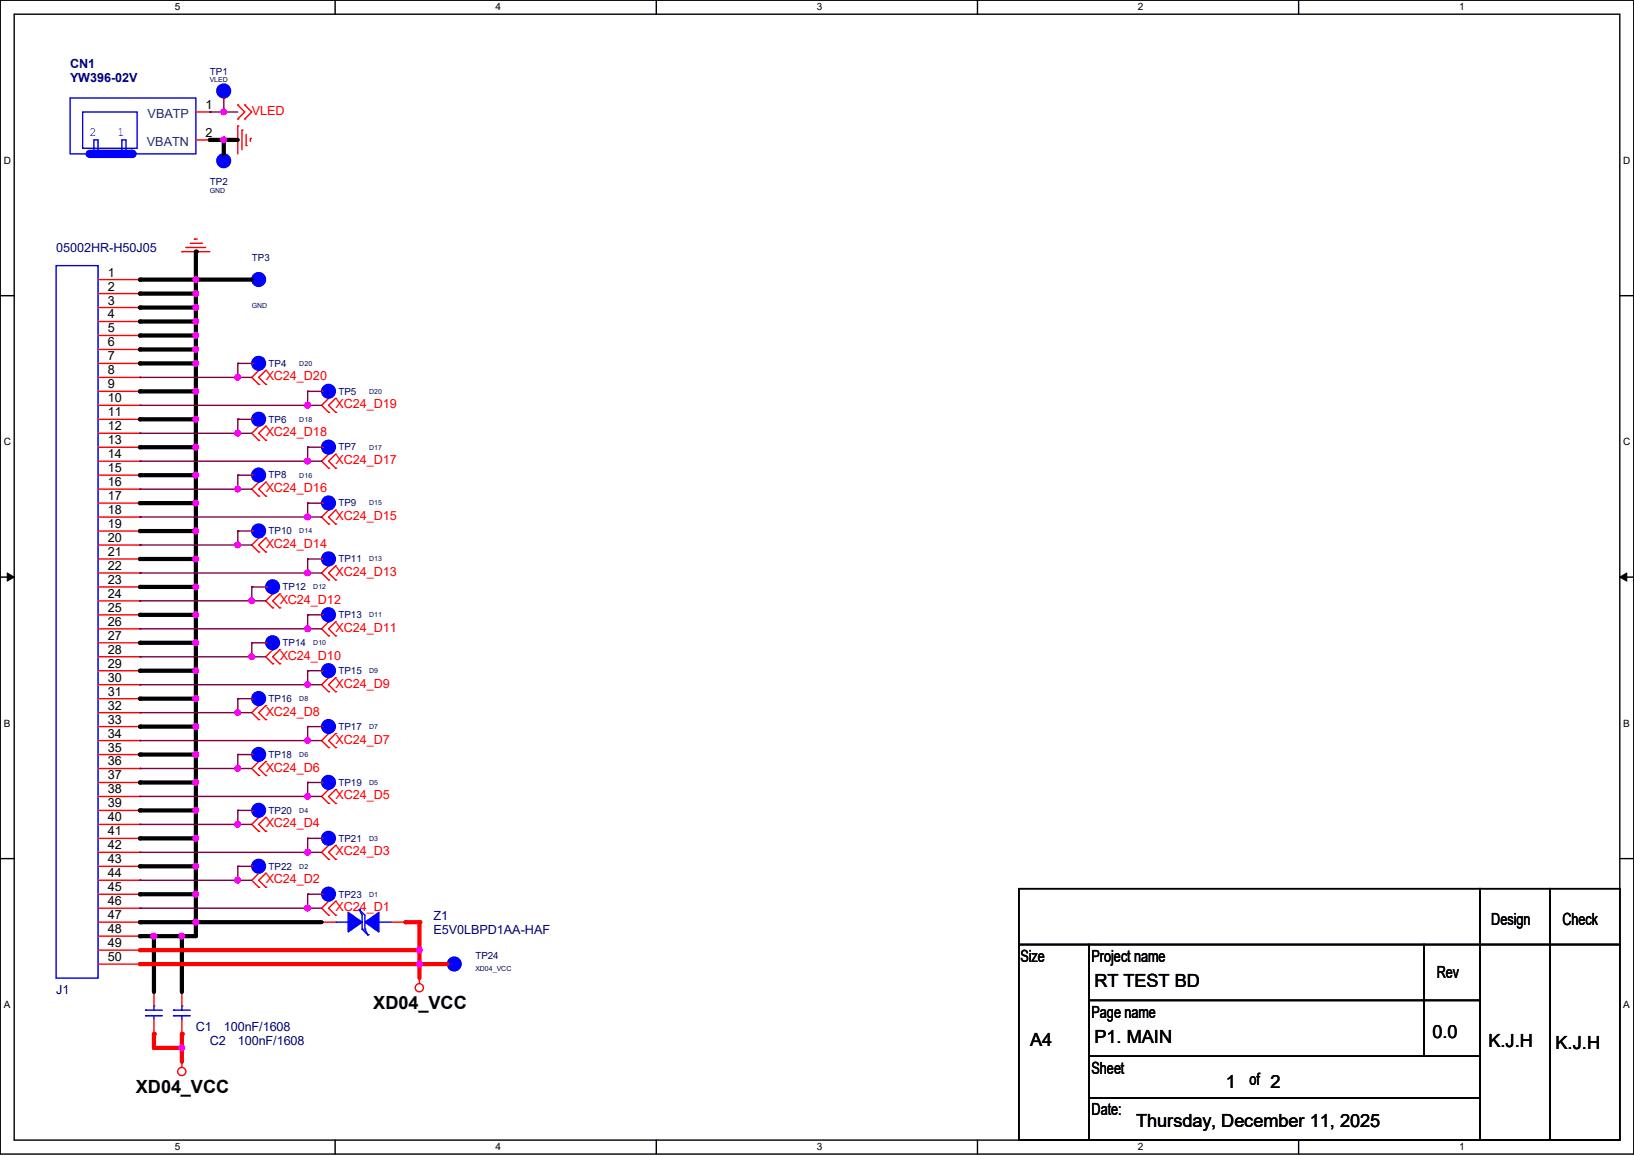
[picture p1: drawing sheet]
<svg xmlns="http://www.w3.org/2000/svg" width="297mm" height="210mm" viewBox="0 0 297 210" stroke-linecap="round" stroke-linejoin="round" font-family="sans-serif">
<path d="M0 0h297v209.8h-297zM2.6 2.6h291.8v204.7h-291.8z" fill="none" stroke="#000" stroke-width=".25"/>
<g fill="#fff">
<path d="M31.8 .3h.9v2h-.9z"/>
<path d="M31.8 207.6h.9v2h-.9z"/>
</g>
<path d="M60.9 0v2.6M60.9 207.3v2.5" fill="none" stroke="#000" stroke-width=".25"/>
<g fill="#fff">
<path d="M90.1 .3h1v2h-1z"/>
<path d="M90.1 207.6h1v2h-1z"/>
</g>
<path d="M119.3 0v2.6M119.3 207.3v2.5" fill="none" stroke="#000" stroke-width=".25"/>
<g fill="#fff">
<path d="M148.5 .3h.9v2h-.9z"/>
<path d="M148.5 207.6h.9v2h-.9z"/>
</g>
<path d="M177.7 0v2.6M177.7 207.3v2.5" fill="none" stroke="#000" stroke-width=".25"/>
<g fill="#fff">
<path d="M206.8 .3h1v2h-1z"/>
<path d="M206.8 207.6h1v2h-1z"/>
</g>
<path d="M236.1 0v2.6M236.1 207.3v2.5" fill="none" stroke="#000" stroke-width=".25"/>
<g fill="#fff">
<path d="M265.2 .3h1v2h-1z"/>
<path d="M265.2 207.6h1v2h-1z"/>
<path d="M.7 28.2h1.2v1.9h-1.2z"/>
<path d="M295.1 28.2h1.2v1.9h-1.2z"/>
<path d="M.7 79.3h1.2v2h-1.2z"/>
<path d="M295.1 79.3h1.2v2h-1.2z"/>
</g>
<path d="M0 53.8h2.6M294.4 53.8h2.6" fill="none" stroke="#000" stroke-width=".25"/>
<g fill="#fff">
<path d="M.7 130.5h1.2v2h-1.2z"/>
<path d="M295.1 130.5h1.1v2h-1.1z"/>
</g>
<path d="M0 104.9h2.6M294.4 104.9h2.6" fill="none" stroke="#000" stroke-width=".25"/>
<path d="M1.3 104.2l1.3 .7-1.3 .8zM294.4 104.9l1.3-.7v1.5z" fill="#000" stroke="#000" stroke-width=".18"/>
<g fill="#fff">
<path d="M.7 181.7h1.2v2h-1.2z"/>
<path d="M295.1 181.7h1.1v2h-1.1z"/>
</g>
<g fill="none" stroke="#000" stroke-width=".25">
<path d="M0 156.1h2.6M294.4 156.1h2.6M185.2 171.7h12.7v35.6h-12.7zM185.2 161.6h83.8v10.1h-83.8zM197.9 171.7h61v10.2h-61zM258.9 171.7h10.1v10.2h-10.1zM269 161.6h12.7v10.1h-12.7zM269 171.7h12.7v35.6h-12.7zM281.7 161.6h12.7v10.1h-12.7zM281.7 171.7h12.7v35.6h-12.7zM197.9 181.9h61v10.2h-61zM197.9 192.1h71.1v7.6h-71.1z"/>
<path d="M197.9 199.7h71.1v7.6h-71.1zM258.9 181.9h10.1v10.2h-10.1z"/>
</g>
<g fill="none" stroke="#f00" stroke-width=".25">
<path d="M40.7 17.8h.1M43.2 19.1h.1M43.2 19.1l1.3 1.3-1.3 1.2M44.5 19.1h.1M44.5 19.1l1.3 1.3-1.3 1.2M43.2 22.9h.1M43.2 21.6h.1M43.2 22.9v5.1M44 23.7h.1M44 23.7v3.5M44.5 21.6h.1M44.7 26.5h.1"/>
<path d="M44.7 24.4v2.1M45.5 25.2h.1M45.5 25.2v.5M17.8 50.8h7.6M17.8 53.4h7.6M17.8 55.9h7.6M17.8 58.5h7.6M25.4 50.8h.1M25.4 53.4h.1M25.4 55.9h.1M25.4 58.5h.1M33.1 45.8h.1"/>
<path d="M33.1 45.8h5M33.8 45h.1M33.8 45h3.6M34.6 44.2h2M35.3 43.5h.1M35.3 43.5h.6M36.6 44.2h.1M45.8 50.8h.1M17.8 61h7.6M17.8 63.5h7.6M17.8 66.1h7.6M17.8 68.6h7.6"/>
<path d="M17.8 71.2h7.6M17.8 73.7h7.6M17.8 76.2h7.6M17.8 78.8h7.6M25.4 61h.1M25.4 63.5h.1M25.4 66.1h.1M25.4 68.6h.1M25.4 71.2h.1M25.4 73.7h.1M25.4 76.2h.1M25.4 78.8h.1"/>
<path d="M45.8 76.2h.1M45.8 66.1h.1M47 77.5h.1M47 67.4h.1M47 69.9h.1M47 77.5l-1.2 1.3 1.2 1.3M47 67.4l-1.2 1.2 1.2 1.3M48.3 77.5h.1M48.3 69.9h.1M48.3 67.4h.1M48.3 77.5l-1.3 1.3 1.3 1.3M48.3 67.4l-1.3 1.2 1.3 1.3"/>
<path d="M59.7 72.4h.1M59.7 75h.1M59.7 72.4l-1.2 1.3 1.2 1.3M61 75h.1M61 72.4h.1M61 72.4l-1.3 1.3 1.3 1.3M17.8 81.3h7.6M17.8 83.9h7.6M17.8 86.4h7.6M17.8 88.9h7.6M17.8 91.5h7.6M17.8 94h7.6"/>
<path d="M17.8 96.6h7.6M17.8 99.1h7.6M25.4 81.3h.1M25.4 83.9h.1M25.4 86.4h.1M25.4 88.9h.1M25.4 91.5h.1M25.4 94h.1M25.4 96.6h.1M25.4 99.1h.1M45.8 96.6h.1M45.8 86.4h.1"/>
<path d="M47 97.8h.1M47 87.7h.1M47 90.2h.1M47 80.1h.1M47 97.8l-1.2 1.3 1.2 1.3M47 87.7l-1.2 1.2 1.2 1.3M48.3 97.8h.1M48.3 90.2h.1M48.3 87.7h.1M48.3 80.1h.1M48.3 97.8l-1.3 1.3 1.3 1.3M48.3 87.7l-1.3 1.2 1.3 1.3"/>
<path d="M58.5 81.3h.1M58.5 91.5h.1M59.7 92.8h.1M59.7 95.3h.1M59.7 82.6h.1M59.7 85.1h.1M59.7 92.8l-1.2 1.2 1.2 1.3M59.7 82.6l-1.2 1.3 1.2 1.2M61 95.3h.1M61 92.8h.1M61 85.1h.1M61 82.6h.1"/>
<path d="M61 92.8l-1.3 1.2 1.3 1.3M61 82.6l-1.3 1.3 1.3 1.2M17.8 101.6h7.6M17.8 104.2h7.6M17.8 106.7h7.6M17.8 109.3h7.6M17.8 111.8h7.6M17.8 114.3h7.6M17.8 116.9h7.6M17.8 119.4h7.6M25.4 101.6h.1M25.4 104.2h.1"/>
<path d="M25.4 106.7h.1M25.4 109.3h.1M25.4 111.8h.1M25.4 114.3h.1M25.4 116.9h.1M25.4 119.4h.1M47 100.4h.1M48.3 100.4h.1M48.3 116.9h.1M48.3 106.7h.1M49.6 118.2h.1M49.6 108h.1"/>
<path d="M49.6 110.5h.1M49.6 118.2l-1.3 1.2 1.3 1.3M49.6 108l-1.3 1.3 1.3 1.2M50.8 118.2h.1M50.8 110.5h.1M50.8 108h.1M50.8 118.2l-1.2 1.2 1.2 1.3M50.8 108l-1.2 1.3 1.2 1.2M58.5 111.8h.1M58.5 101.6h.1M59.7 113.1h.1M59.7 115.6h.1"/>
<path d="M59.7 102.9h.1M59.7 105.5h.1M59.7 113.1l-1.2 1.2 1.2 1.3M59.7 102.9l-1.2 1.3 1.2 1.3M61 115.6h.1M61 113.1h.1M61 105.5h.1M61 102.9h.1M61 113.1l-1.3 1.2 1.3 1.3M61 102.9l-1.3 1.3 1.3 1.3M17.8 122h7.6M17.8 124.5h7.6"/>
<path d="M17.8 127h7.6M17.8 129.6h7.6M17.8 132.1h7.6M17.8 134.7h7.6M17.8 137.2h7.6M17.8 139.7h7.6M25.4 122h.1M25.4 124.5h.1M25.4 127h.1M25.4 129.6h.1M25.4 132.1h.1M25.4 134.7h.1"/>
<path d="M25.4 137.2h.1M25.4 139.7h.1M45.8 137.2h.1M45.8 127h.1M47 138.5h.1M47 128.3h.1M47 130.9h.1M47 138.5l-1.2 1.2 1.2 1.3M47 128.3l-1.2 1.3 1.2 1.3M48.3 138.5h.1M48.3 130.9h.1M48.3 128.3h.1"/>
<path d="M48.3 138.5l-1.3 1.2 1.3 1.3M48.3 128.3l-1.3 1.3 1.3 1.3M49.6 120.7h.1M50.8 120.7h.1M58.5 132.1h.1M58.5 122h.1M59.7 133.4h.1M59.7 135.9h.1M59.7 123.2h.1M59.7 125.8h.1M59.7 133.4l-1.2 1.3 1.2 1.2M59.7 123.2l-1.2 1.3 1.2 1.3"/>
<path d="M61 135.9h.1M61 133.4h.1M61 125.8h.1M61 123.2h.1M61 133.4l-1.3 1.3 1.3 1.2M61 123.2l-1.3 1.3 1.3 1.3M17.8 142.3h7.6M17.8 144.8h7.6M17.8 147.4h7.6M17.8 149.9h7.6M17.8 152.4h7.6M17.8 155h7.6"/>
<path d="M17.8 157.5h7.6M25.4 142.3h.1M25.4 144.8h.1M25.4 147.4h.1M25.4 149.9h.1M25.4 152.4h.1M25.4 155h.1M25.4 157.5h.1M45.8 147.4h.1M45.8 157.5h.1M47 158.8h.1M47 148.6h.1"/>
<path d="M47 151.2h.1M47 141h.1M47 158.8l-1.2 1.3 1.2 1.2M47 148.6l-1.2 1.3 1.2 1.3M48.3 158.8h.1M48.3 151.2h.1M48.3 148.6h.1M48.3 141h.1M48.3 158.8l-1.3 1.3 1.3 1.2M48.3 148.6l-1.3 1.3 1.3 1.3M58.5 142.3h.1M58.5 152.4h.1"/>
<path d="M59.7 153.7h.1M59.7 156.3h.1M59.7 143.6h.1M59.7 146.1h.1M59.7 153.7l-1.2 1.3 1.2 1.3M59.7 143.6l-1.2 1.2 1.2 1.3M61 156.3h.1M61 153.7h.1M61 146.1h.1M61 143.6h.1M61 153.7l-1.3 1.3 1.3 1.3M61 143.6l-1.3 1.2 1.3 1.3"/>
<path d="M17.8 167.7h7.6M17.8 160.1h7.6M17.8 162.6h7.6M17.8 165.1h7.6M17.8 170.2h7.6M17.8 172.8h7.6M17.8 175.3h7.6M25.4 160.1h.1M25.4 162.6h.1M25.4 165.1h.1M25.4 167.7h.1M25.4 170.2h.1"/>
<path d="M25.4 172.8h.1M25.4 175.3h.1M47 161.3h.1M48.3 161.3h.1M58.5 162.6h.1M58.5 167.7h.1M58.5 167.7h2.5M59.7 163.9h.1M59.7 166.4h.1M59.7 163.9l-1.2 1.2 1.2 1.3M61 166.4h.1M61 163.9h.1"/>
<path d="M61 163.9l-1.3 1.2 1.3 1.3M71.2 167.7h2.5M73.7 167.7h.1M76.2 177.8h.1M76.2 177.8v1.1M33.1 193.1h.1M33.1 188h.1M33.1 180.4h.1M33.1 180.4v2.5M33.1 185.5v2.5M33.1 193.1v1"/>
<circle cx="76.2" cy="179.6" r=".74"/>
<circle cx="33" cy="194.8" r=".74"/>
</g>
<g fill="#00f" stroke="#00f" stroke-width=".25">
<path d="M66.3 167.7l2.6-1.8v3.6z" fill-rule="evenodd"/>
<path d="M63.3 165.9l2.5 1.8-2.5 1.8z" fill-rule="evenodd"/>
<circle cx="59.7" cy="142.3" r="1.25"/>
<circle cx="59.7" cy="132.1" r="1.25"/>
<circle cx="47" cy="147.3" r="1.25"/>
<circle cx="47" cy="137.2" r="1.25"/>
<circle cx="59.7" cy="152.4" r="1.25"/>
<circle cx="59.7" cy="81.3" r="1.25"/>
<circle cx="47" cy="96.5" r="1.25"/>
<circle cx="47" cy="86.4" r="1.25"/>
<circle cx="47" cy="76.2" r="1.25"/>
<circle cx="59.7" cy="91.5" r="1.25"/>
<circle cx="59.7" cy="111.8" r="1.25"/>
<circle cx="59.7" cy="101.6" r="1.25"/>
<circle cx="49.6" cy="116.9" r="1.25"/>
<circle cx="49.6" cy="106.7" r="1.25"/>
<circle cx="47" cy="157.5" r="1.25"/>
<circle cx="59.7" cy="162.6" r="1.25"/>
<circle cx="40.7" cy="16.5" r="1.25"/>
<circle cx="47" cy="66.1" r="1.25"/>
<circle cx="47" cy="50.8" r="1.25"/>
<circle cx="47" cy="127" r="1.25"/>
<circle cx="59.7" cy="121.9" r="1.25"/>
</g>
<g fill="none" stroke="#00f" stroke-width=".25">
<path d="M10.2 48.3h7.6v129.5h-7.6zM61 167.7h.1M61 167.7h2.5M65.3 165.4h.1M65.3 165.4l.5 1v2.6M65.3 165.4l1 1v2.6M65.8 169h.1M65.8 169l1 1M66.3 169h.1M66.3 169l.5 1M66.8 170h.1M68.6 167.7h.1"/>
<path d="M68.6 167.7h2.6M31.5 183.7h.1M31.5 184.7h.1M31.5 183.7h3.1M31.5 184.7h3.1M33.1 182.9h.1M33.1 184.7h.1M33.1 182.9v.8M33.1 184.7v.8"/>
</g>
<path d="M16.3 28h7.6" fill="none" stroke="#00f" stroke-width="1.5"/>
<circle cx="23.9" cy="28" r=".76" fill="#00f"/>
<path d="M12.7 17.8h22.9v10.2h-22.9zM15 20.4h9.9v6.6h-9.9zM17.1 25.4h.7v2.3h-.7zM22.1 25.4h.8v2.3h-.8zM26.5 183.7h.1M26.5 184.7h.1M26.5 183.7h3M26.5 184.7h3M28 182.9h.1M28 184.7h.1M28 182.9v.8M28 184.7v.8" fill="none" stroke="#00f" stroke-width=".25"/>
<path d="M35.6 20.4h2.5M35.6 25.4h2.5M38.1 20.4h.1M38.1 25.4h.1M40.7 28h.1M58.5 71.2h.1M81.3 175.3h.1M28 188h.1M28 180.4h.1M28 180.4v2.5M28 185.5v2.5" fill="none" stroke="#f00" stroke-width=".25"/>
<g fill="#00f" stroke="#00f" stroke-width=".25">
<circle cx="82.6" cy="175.3" r="1.25"/>
<circle cx="40.7" cy="29.2" r="1.25"/>
<circle cx="59.7" cy="71.1" r="1.25"/>
</g>
<path d="M33.1 190.5v2.6" fill="none" stroke="#f00" stroke-width=".76"/>
<circle cx="33.1" cy="190.5" r=".38" fill="#f00"/>
<path d="M33.1 188v2.5" fill="none" stroke="#f00" stroke-width=".76"/>
<circle cx="33.1" cy="188" r=".38" fill="#f00"/>
<circle cx="33" cy="190.5" r=".49" fill="#f0f" stroke="#f0f" stroke-width=".25"/>
<path d="M28 190.5h5.1" fill="none" stroke="#f00" stroke-width=".76"/>
<circle cx="28" cy="190.5" r=".38" fill="#f00"/>
<path d="M28 188v2.5" fill="none" stroke="#f00" stroke-width=".76"/>
<circle cx="28" cy="188" r=".38" fill="#f00"/>
<path d="M76.2 175.3v2.5" fill="none" stroke="#f00" stroke-width=".76"/>
<circle cx="76.2" cy="175.3" r=".38" fill="#f00"/>
<path d="M28 170.2v10.2M33.1 170.2v10.2" fill="none" stroke="#000" stroke-width=".76"/>
<g fill="#000">
<circle cx="28" cy="170.2" r=".38"/>
<circle cx="33.1" cy="170.2" r=".38"/>
</g>
<circle cx="33" cy="170.2" r=".49" fill="#f0f" stroke="#f0f" stroke-width=".25"/>
<path d="M25.4 175.3h50.8" fill="none" stroke="#f00" stroke-width=".76"/>
<circle cx="25.4" cy="175.3" r=".38" fill="#f00"/>
<path d="M76.2 172.8v2.5" fill="none" stroke="#f00" stroke-width=".76"/>
<circle cx="76.2" cy="172.8" r=".38" fill="#f00"/>
<path d="M25.4 172.8h50.8" fill="none" stroke="#f00" stroke-width=".76"/>
<circle cx="25.4" cy="172.8" r=".38" fill="#f00"/>
<circle cx="76.2" cy="172.7" r=".49" fill="#f0f" stroke="#f0f" stroke-width=".25"/>
<path d="M76.2 167.7v5.1" fill="none" stroke="#f00" stroke-width=".76"/>
<circle cx="76.2" cy="167.7" r=".38" fill="#f00"/>
<path d="M35.6 167.7v2.5h-10.2" fill="none" stroke="#000" stroke-width=".76"/>
<g fill="#000">
<circle cx="25.4" cy="170.2" r=".38"/>
<circle cx="28" cy="170.2" r=".38"/>
<circle cx="33.1" cy="170.2" r=".38"/>
<circle cx="35.6" cy="167.7" r=".38"/>
</g>
<circle cx="28" cy="170.2" r=".49" fill="#f0f" stroke="#f0f" stroke-width=".25"/>
<path d="M73.7 167.7h2.5" fill="none" stroke="#f00" stroke-width=".76"/>
<circle cx="73.7" cy="167.7" r=".38" fill="#f00"/>
<g fill="none" stroke="#000" stroke-width=".76">
<path d="M25.4 58.5h10.2M25.4 55.9h10.2M25.4 53.4h10.2M25.4 50.8h20.4M35.6 45.8v121.9M25.4 76.2h10.2M25.4 71.2h10.2M25.4 66.1h10.2M25.4 63.5h10.2M25.4 61h10.2M25.4 96.6h10.2M25.4 91.5h10.2"/>
<path d="M25.4 86.4h10.2M25.4 81.3h10.2M25.4 116.9h10.2M25.4 111.8h10.2M25.4 106.7h10.2M25.4 101.6h10.2M25.4 137.2h10.2M25.4 132.1h10.2M25.4 127h10.2M25.4 122h10.2M25.4 157.5h10.2M25.4 152.4h10.2"/>
<path d="M25.4 147.4h10.2M25.4 142.3h10.2M25.4 167.7h33.1M25.4 162.6h10.2"/>
</g>
<g fill="#000">
<circle cx="25.4" cy="58.5" r=".38"/>
<circle cx="25.4" cy="55.9" r=".38"/>
<circle cx="25.4" cy="53.4" r=".38"/>
<circle cx="25.4" cy="50.8" r=".38"/>
<circle cx="35.6" cy="50.8" r=".38"/>
<circle cx="35.6" cy="45.8" r=".38"/>
<circle cx="35.6" cy="58.5" r=".38"/>
<circle cx="35.6" cy="55.9" r=".38"/>
<circle cx="35.6" cy="53.4" r=".38"/>
<circle cx="25.4" cy="63.5" r=".38"/>
<circle cx="25.4" cy="76.2" r=".38"/>
<circle cx="25.4" cy="71.2" r=".38"/>
<circle cx="25.4" cy="66.1" r=".38"/>
<circle cx="25.4" cy="61" r=".38"/>
<circle cx="35.6" cy="63.5" r=".38"/>
<circle cx="35.6" cy="76.2" r=".38"/>
<circle cx="35.6" cy="71.2" r=".38"/>
<circle cx="35.6" cy="61" r=".38"/>
<circle cx="35.6" cy="66.1" r=".38"/>
<circle cx="25.4" cy="96.6" r=".38"/>
<circle cx="25.4" cy="91.5" r=".38"/>
<circle cx="25.4" cy="86.4" r=".38"/>
<circle cx="25.4" cy="81.3" r=".38"/>
<circle cx="35.6" cy="96.6" r=".38"/>
<circle cx="35.6" cy="91.5" r=".38"/>
<circle cx="35.6" cy="81.3" r=".38"/>
<circle cx="35.6" cy="86.4" r=".38"/>
<circle cx="25.4" cy="116.9" r=".38"/>
<circle cx="25.4" cy="101.6" r=".38"/>
<circle cx="25.4" cy="111.8" r=".38"/>
<circle cx="25.4" cy="106.7" r=".38"/>
<circle cx="35.6" cy="111.8" r=".38"/>
<circle cx="35.6" cy="101.6" r=".38"/>
<circle cx="35.6" cy="106.7" r=".38"/>
<circle cx="35.6" cy="116.9" r=".38"/>
<circle cx="25.4" cy="122" r=".38"/>
<circle cx="25.4" cy="127" r=".38"/>
<circle cx="25.4" cy="137.2" r=".38"/>
<circle cx="25.4" cy="132.1" r=".38"/>
<circle cx="35.6" cy="127" r=".38"/>
<circle cx="35.6" cy="122" r=".38"/>
<circle cx="35.6" cy="132.1" r=".38"/>
<circle cx="35.6" cy="137.2" r=".38"/>
<circle cx="25.4" cy="152.4" r=".38"/>
<circle cx="25.4" cy="147.4" r=".38"/>
<circle cx="25.4" cy="142.3" r=".38"/>
<circle cx="25.4" cy="157.5" r=".38"/>
<circle cx="35.6" cy="152.4" r=".38"/>
<circle cx="35.6" cy="147.4" r=".38"/>
<circle cx="35.6" cy="142.3" r=".38"/>
<circle cx="35.6" cy="157.5" r=".38"/>
<circle cx="25.4" cy="167.7" r=".38"/>
<circle cx="25.4" cy="162.6" r=".38"/>
<circle cx="35.6" cy="162.6" r=".38"/>
<circle cx="35.6" cy="167.7" r=".38"/>
</g>
<g fill="#f0f" stroke="#f0f" stroke-width=".25">
<circle cx="35.6" cy="167.7" r=".49"/>
<circle cx="55.9" cy="165.1" r=".49"/>
<circle cx="35.6" cy="162.6" r=".49"/>
<circle cx="35.6" cy="157.5" r=".49"/>
<circle cx="55.9" cy="155" r=".49"/>
<circle cx="35.6" cy="152.4" r=".49"/>
<circle cx="35.6" cy="147.3" r=".49"/>
<circle cx="43.2" cy="149.9" r=".49"/>
<circle cx="55.9" cy="144.8" r=".49"/>
<circle cx="35.6" cy="142.3" r=".49"/>
<circle cx="43.2" cy="139.7" r=".49"/>
<circle cx="35.6" cy="137.2" r=".49"/>
<circle cx="35.6" cy="132.1" r=".49"/>
<circle cx="43.2" cy="129.6" r=".49"/>
<circle cx="35.6" cy="121.9" r=".49"/>
<circle cx="35.6" cy="127" r=".49"/>
<circle cx="55.9" cy="124.5" r=".49"/>
<circle cx="45.7" cy="119.4" r=".49"/>
<circle cx="35.6" cy="116.9" r=".49"/>
<circle cx="55.9" cy="114.3" r=".49"/>
<circle cx="35.6" cy="111.8" r=".49"/>
<circle cx="35.6" cy="106.7" r=".49"/>
<circle cx="55.9" cy="104.2" r=".49"/>
<circle cx="35.6" cy="101.6" r=".49"/>
<circle cx="43.2" cy="99.1" r=".49"/>
<circle cx="35.6" cy="96.5" r=".49"/>
<circle cx="35.6" cy="91.5" r=".49"/>
<circle cx="55.9" cy="94" r=".49"/>
<circle cx="43.2" cy="88.9" r=".49"/>
<circle cx="35.6" cy="86.4" r=".49"/>
<circle cx="55.9" cy="83.8" r=".49"/>
<circle cx="35.6" cy="81.3" r=".49"/>
<circle cx="35.6" cy="76.2" r=".49"/>
<circle cx="43.2" cy="78.8" r=".49"/>
<circle cx="55.9" cy="73.7" r=".49"/>
<circle cx="35.6" cy="71.1" r=".49"/>
<circle cx="35.6" cy="66.1" r=".49"/>
<circle cx="43.2" cy="68.6" r=".49"/>
<circle cx="35.6" cy="63.5" r=".49"/>
<circle cx="35.6" cy="61" r=".49"/>
<circle cx="35.6" cy="58.4" r=".49"/>
<circle cx="35.6" cy="55.9" r=".49"/>
<circle cx="35.6" cy="53.4" r=".49"/>
<circle cx="35.6" cy="50.8" r=".49"/>
<circle cx="45.7" cy="109.2" r=".49"/>
<circle cx="55.9" cy="134.6" r=".49"/>
<circle cx="43.2" cy="160" r=".49"/>
</g>
<g fill="none" stroke="#800040" stroke-width=".25">
<path d="M25.4 78.8h.1M25.4 73.7h.1M25.4 68.6h.1M25.4 78.8h20.4M25.4 73.7h33.1M25.4 68.6h20.4M43.2 66.1h.1M43.2 68.6h.1M43.2 76.2h.1M43.2 78.8h.1M43.2 66.1h2.6M43.2 66.1v2.5"/>
<path d="M43.2 76.2v2.6M43.2 76.2h2.6M55.9 71.2h.1M55.9 73.7h.1M55.9 71.2v2.5M55.9 71.2h2.6M25.4 99.1h.1M25.4 94h.1M25.4 88.9h.1M25.4 83.9h.1M25.4 99.1h20.4M25.4 94h33.1"/>
<path d="M25.4 88.9h20.4M25.4 83.9h33.1M43.2 86.4h.1M43.2 88.9h.1M43.2 96.6h.1M43.2 99.1h.1M43.2 86.4v2.5M43.2 96.6v2.5M43.2 86.4h2.6M43.2 96.6h2.6M55.9 81.3h.1M55.9 83.9h.1"/>
<path d="M55.9 91.5h.1M55.9 94h.1M55.9 81.3v2.6M55.9 91.5v2.5M55.9 81.3h2.6M55.9 91.5h2.6M25.4 119.4h.1M25.4 114.3h.1M25.4 109.3h.1M25.4 104.2h.1M25.4 119.4h22.9M25.4 114.3h33.1"/>
<path d="M25.4 109.3h22.9M25.4 104.2h33.1M45.8 106.7h.1M45.8 109.3h.1M45.8 116.9h.1M45.8 119.4h.1M45.8 106.7v2.6M45.8 116.9v2.5M45.8 106.7h2.5M45.8 116.9h2.5M55.9 101.6h.1M55.9 104.2h.1"/>
<path d="M55.9 111.8h.1M55.9 114.3h.1M55.9 101.6v2.6M55.9 111.8v2.5M55.9 101.6h2.6M55.9 111.8h2.6M25.4 139.7h.1M25.4 134.7h.1M25.4 129.6h.1M25.4 124.5h.1M25.4 139.7h20.4M25.4 134.7h33.1"/>
<path d="M25.4 129.6h20.4M25.4 124.5h33.1M43.2 127h.1M43.2 129.6h.1M43.2 137.2h.1M43.2 139.7h.1M43.2 127v2.6M43.2 137.2v2.5M43.2 127h2.6M43.2 137.2h2.6M55.9 122h.1M55.9 124.5h.1"/>
<path d="M55.9 132.1h.1M55.9 134.7h.1M55.9 122v2.5M55.9 132.1v2.6M55.9 122h2.6M55.9 132.1h2.6M25.4 155h.1M25.4 149.9h.1M25.4 144.8h.1M25.4 155h33.1M25.4 149.9h20.4M25.4 144.8h33.1"/>
<path d="M43.2 147.4h.1M43.2 149.9h.1M43.2 157.5h.1M43.2 147.4v2.5M43.2 157.5v2.6M43.2 147.4h2.6M43.2 157.5h2.6M55.9 142.3h.1M55.9 144.8h.1M55.9 152.4h.1M55.9 155h.1M55.9 142.3v2.5"/>
<path d="M55.9 152.4v2.6M55.9 142.3h2.6M55.9 152.4h2.6M25.4 165.1h.1M25.4 160.1h.1M25.4 165.1h33.1M25.4 160.1h20.4M43.2 160.1h.1M55.9 162.6h.1M55.9 165.1h.1M55.9 162.6v2.5M55.9 162.6h2.6"/>
</g>
<path d="M76.2 175.3h5.1" fill="none" stroke="#f00" stroke-width=".76"/>
<circle cx="76.2" cy="175.3" r=".38" fill="#f00"/>
<g fill="#f0f" stroke="#f0f" stroke-width=".25">
<circle cx="76.2" cy="175.3" r=".49"/>
<circle cx="40.7" cy="25.4" r=".49"/>
<circle cx="40.7" cy="20.3" r=".49"/>
<circle cx="33" cy="190.5" r=".49"/>
<circle cx="33" cy="170.2" r=".49"/>
<circle cx="76.2" cy="172.7" r=".49"/>
<circle cx="28" cy="170.2" r=".49"/>
<circle cx="35.6" cy="167.7" r=".49"/>
<circle cx="55.9" cy="165.1" r=".49"/>
<circle cx="35.6" cy="162.6" r=".49"/>
<circle cx="35.6" cy="157.5" r=".49"/>
<circle cx="55.9" cy="155" r=".49"/>
<circle cx="35.6" cy="152.4" r=".49"/>
<circle cx="35.6" cy="147.3" r=".49"/>
<circle cx="43.2" cy="149.9" r=".49"/>
<circle cx="55.9" cy="144.8" r=".49"/>
<circle cx="35.6" cy="142.3" r=".49"/>
<circle cx="43.2" cy="139.7" r=".49"/>
<circle cx="35.6" cy="137.2" r=".49"/>
<circle cx="35.6" cy="132.1" r=".49"/>
<circle cx="43.2" cy="129.6" r=".49"/>
<circle cx="35.6" cy="121.9" r=".49"/>
<circle cx="35.6" cy="127" r=".49"/>
<circle cx="55.9" cy="124.5" r=".49"/>
<circle cx="45.7" cy="119.4" r=".49"/>
<circle cx="35.6" cy="116.9" r=".49"/>
<circle cx="55.9" cy="114.3" r=".49"/>
<circle cx="35.6" cy="111.8" r=".49"/>
<circle cx="35.6" cy="106.7" r=".49"/>
<circle cx="55.9" cy="104.2" r=".49"/>
<circle cx="35.6" cy="101.6" r=".49"/>
<circle cx="43.2" cy="99.1" r=".49"/>
<circle cx="35.6" cy="96.5" r=".49"/>
<circle cx="35.6" cy="91.5" r=".49"/>
<circle cx="55.9" cy="94" r=".49"/>
<circle cx="43.2" cy="88.9" r=".49"/>
<circle cx="35.6" cy="86.4" r=".49"/>
<circle cx="55.9" cy="83.8" r=".49"/>
<circle cx="35.6" cy="81.3" r=".49"/>
<circle cx="35.6" cy="76.2" r=".49"/>
<circle cx="43.2" cy="78.8" r=".49"/>
<circle cx="55.9" cy="73.7" r=".49"/>
<circle cx="35.6" cy="71.1" r=".49"/>
<circle cx="35.6" cy="66.1" r=".49"/>
<circle cx="43.2" cy="68.6" r=".49"/>
<circle cx="35.6" cy="63.5" r=".49"/>
<circle cx="35.6" cy="61" r=".49"/>
<circle cx="35.6" cy="58.4" r=".49"/>
<circle cx="35.6" cy="55.9" r=".49"/>
<circle cx="35.6" cy="53.4" r=".49"/>
<circle cx="35.6" cy="50.8" r=".49"/>
<circle cx="45.7" cy="109.2" r=".49"/>
<circle cx="55.9" cy="134.6" r=".49"/>
<circle cx="43.2" cy="160" r=".49"/>
</g>
<path d="M38.1 25.4h5.1M40.7 25.4v2.6" fill="none" stroke="#000" stroke-width=".76"/>
<g fill="#000">
<circle cx="38.1" cy="25.4" r=".38"/>
<circle cx="40.7" cy="25.4" r=".38"/>
</g>
<path d="M40.7 17.8h.1M40.7 17.8v2.6M38.1 20.4h.1M38.1 20.4h5.1M40.7 20.4h.1" fill="none" stroke="#800040" stroke-width=".25"/>
<g font-size="3.3">
<text x="198.9" y="179.5">RT TEST BD</text>
<text x="67.9" y="183.5">XD04_VCC</text>
<text x="187.2" y="190.2">A4</text>
<text x="198.9" y="189.7">P1. MAIN</text>
<text x="260.4" y="188.7">0.0</text>
<text x="270.6" y="190.5">K.J.H</text>
<text x="282.7" y="190.7">K.J.H</text>
<text x="222.8" y="197.8">1</text>
<text x="24.7" y="198.7">XD04_VCC</text>
<text x="206.5" y="204.9">Thursday, December 11, 2025</text>
</g>
<g font-size="3">
<text x="271.1" y="168.1">Design</text>
<text x="284" y="168.1">Check</text>
<text x="185.5" y="175">Size</text>
<text x="198.4" y="175">Project name</text>
<text x="261.2" y="177.8">Rev</text>
<text x="198.4" y="185.2">Page name</text>
<text x="198.4" y="195.3">Sheet</text>
<text x="227.1" y="197.4">of 2</text>
<text x="198.4" y="202.7">Date:</text>
</g>
<g font-size="2.3" fill="#000080">
<text x="12.7" y="12.3">CN1</text>
<text x="12.7" y="14.9">YW396-02V</text>
<text x="10.2" y="45.8">05002HR-H50J05</text>
<text x="78.8" y="167.2">Z1</text>
<text x="78.8" y="169.8">E5V0LBPD1AA-HAF</text>
<text x="10.2" y="180.7">J1</text>
<text x="35.6" y="187.5">C1</text>
<text x="38.1" y="190.1">C2</text>
<text x="40.7" y="187.5">100nF/1608</text>
<text x="43.2" y="190.1">100nF/1608</text>
</g>
<g font-size="2.3" fill="#004080">
<text x="26.8" y="21.4">VBATP</text>
<text x="26.7" y="26.5">VBATN</text>
</g>
<g font-size="2.3">
<text x="37.4" y="19.8">1</text>
<text x="37.4" y="24.9">2</text>
<text x="19.6" y="50.3">1</text>
<text x="19.6" y="52.8">2</text>
<text x="19.6" y="55.4">3</text>
<text x="19.6" y="57.9">4</text>
<text x="19.6" y="60.5">5</text>
<text x="19.6" y="63">6</text>
<text x="19.6" y="65.5">7</text>
<text x="19.6" y="68.1">8</text>
<text x="19.6" y="70.6">9</text>
<text x="19.6" y="73.2">10</text>
<text x="19.6" y="75.7">11</text>
<text x="19.6" y="78.2">12</text>
<text x="19.6" y="80.8">13</text>
<text x="19.6" y="83.3">14</text>
<text x="19.6" y="85.9">15</text>
<text x="19.6" y="88.4">16</text>
<text x="19.6" y="90.9">17</text>
<text x="19.6" y="93.5">18</text>
<text x="19.6" y="96">19</text>
<text x="19.6" y="98.6">20</text>
<text x="19.6" y="101.1">21</text>
<text x="19.6" y="103.6">22</text>
<text x="19.6" y="106.2">23</text>
<text x="19.6" y="108.7">24</text>
<text x="19.6" y="111.3">25</text>
<text x="19.6" y="113.8">26</text>
<text x="19.6" y="116.3">27</text>
<text x="19.6" y="118.9">28</text>
<text x="19.6" y="121.4">29</text>
<text x="19.6" y="124">30</text>
<text x="19.6" y="126.5">31</text>
<text x="19.6" y="129">32</text>
<text x="19.6" y="131.6">33</text>
<text x="19.6" y="134.1">34</text>
<text x="19.6" y="136.7">35</text>
<text x="19.6" y="139.2">36</text>
<text x="19.6" y="141.7">37</text>
<text x="19.6" y="144.3">38</text>
<text x="19.6" y="146.8">39</text>
<text x="19.6" y="149.4">40</text>
<text x="19.6" y="151.9">41</text>
<text x="19.6" y="154.4">42</text>
<text x="19.6" y="157">43</text>
<text x="19.6" y="159.5">44</text>
<text x="19.6" y="162.1">45</text>
<text x="19.6" y="164.6">46</text>
<text x="19.6" y="167.1">47</text>
<text x="19.6" y="169.7">48</text>
<text x="19.6" y="172.2">49</text>
<text x="19.6" y="174.8">50</text>
</g>
<g font-size="2.3" fill="#f00">
<text x="45.8" y="20.9">VLED</text>
<text x="48.3" y="69.2">XC24_D20</text>
<text x="61" y="74.3">XC24_D19</text>
<text x="48.3" y="79.3">XC24_D18</text>
<text x="48.3" y="89.5">XC24_D16</text>
<text x="61" y="84.4">XC24_D17</text>
<text x="61" y="94.6">XC24_D15</text>
<text x="48.3" y="99.7">XC24_D14</text>
<text x="61" y="104.7">XC24_D13</text>
<text x="50.8" y="109.8">XC24_D12</text>
<text x="50.8" y="120">XC24_D10</text>
<text x="61" y="114.9">XC24_D11</text>
<text x="61" y="125.1">XC24_D9</text>
<text x="48.3" y="130.1">XC24_D8</text>
<text x="61" y="135.2">XC24_D7</text>
<text x="48.3" y="140.3">XC24_D6</text>
<text x="61" y="145.4">XC24_D5</text>
<text x="48.3" y="150.5">XC24_D4</text>
<text x="61" y="155.5">XC24_D3</text>
<text x="48.3" y="160.6">XC24_D2</text>
<text x="61" y="165.7">XC24_D1</text>
</g>
<g font-size="2.3" fill="#00f">
<text x="16.3" y="24.8">2</text>
<text x="21.4" y="24.8">1</text>
</g>
<g font-size="1.8">
<text x="31.7" y="1.9">5</text>
<text x="90.1" y="1.9">4</text>
<text x="148.5" y="1.9">3</text>
<text x="206.8" y="1.9">2</text>
<text x="265.2" y="1.9">1</text>
<text x=".7" y="29.8">D</text>
<text x="295.1" y="29.8">D</text>
<text x=".7" y="80.9">C</text>
<text x="295.1" y="80.9">C</text>
<text x=".7" y="132.1">B</text>
<text x="295.1" y="132.1">B</text>
<text x=".7" y="183.3">A</text>
<text x="295.1" y="183.3">A</text>
<text x="31.7" y="209.2">5</text>
<text x="90.1" y="209.2">4</text>
<text x="148.5" y="209.2">3</text>
<text x="206.8" y="209.2">2</text>
<text x="265.2" y="209.2">1</text>
</g>
<g font-size="1.8" fill="#000080">
<text x="38.1" y="13.6">TP1</text>
<text x="38.1" y="33.7">TP2</text>
<text x="45.8" y="47.4">TP3</text>
<text x="48.8" y="66.7">TP4</text>
<text x="61.5" y="71.8">TP5</text>
<text x="48.8" y="76.8">TP6</text>
<text x="61.5" y="81.9">TP7</text>
<text x="48.8" y="87">TP8</text>
<text x="61.5" y="92.1">TP9</text>
<text x="48.8" y="97.2">TP10</text>
<text x="51.4" y="107.3">TP12</text>
<text x="61.5" y="102.2">TP11</text>
<text x="61.5" y="112.4">TP13</text>
<text x="51.4" y="117.5">TP14</text>
<text x="61.5" y="122.6">TP15</text>
<text x="48.8" y="127.6">TP16</text>
<text x="48.8" y="137.8">TP18</text>
<text x="61.5" y="132.7">TP17</text>
<text x="61.5" y="142.9">TP19</text>
<text x="48.8" y="148">TP20</text>
<text x="61.5" y="153">TP21</text>
<text x="48.8" y="158.1">TP22</text>
<text x="61.5" y="163.2">TP23</text>
<text x="86.4" y="174.4">TP24</text>
</g>
<g font-size="1.3" fill="#000080">
<text x="38.1" y="14.9">VLED</text>
<text x="38.1" y="35">GND</text>
<text x="45.8" y="56.1">GND</text>
<text x="54.4" y="66.5">D20</text>
<text x="67.1" y="71.6">D20</text>
<text x="54.4" y="76.7">D18</text>
<text x="67.1" y="81.7">D17</text>
<text x="54.4" y="86.8">D16</text>
<text x="67.1" y="91.9">D15</text>
<text x="54.4" y="97">D14</text>
<text x="56.9" y="107.1">D12</text>
<text x="67.1" y="102.1">D13</text>
<text x="67.1" y="112.2">D11</text>
<text x="56.9" y="117.3">D10</text>
<text x="67.1" y="122.4">D9</text>
<text x="54.4" y="127.5">D8</text>
<text x="54.4" y="137.6">D6</text>
<text x="67.1" y="132.5">D7</text>
<text x="67.1" y="142.7">D5</text>
<text x="54.4" y="147.8">D4</text>
<text x="67.1" y="152.9">D3</text>
<text x="54.4" y="157.9">D2</text>
<text x="67.1" y="163">D1</text>
<text x="86.4" y="176.5">XD04_VCC</text>
</g>
</svg>
